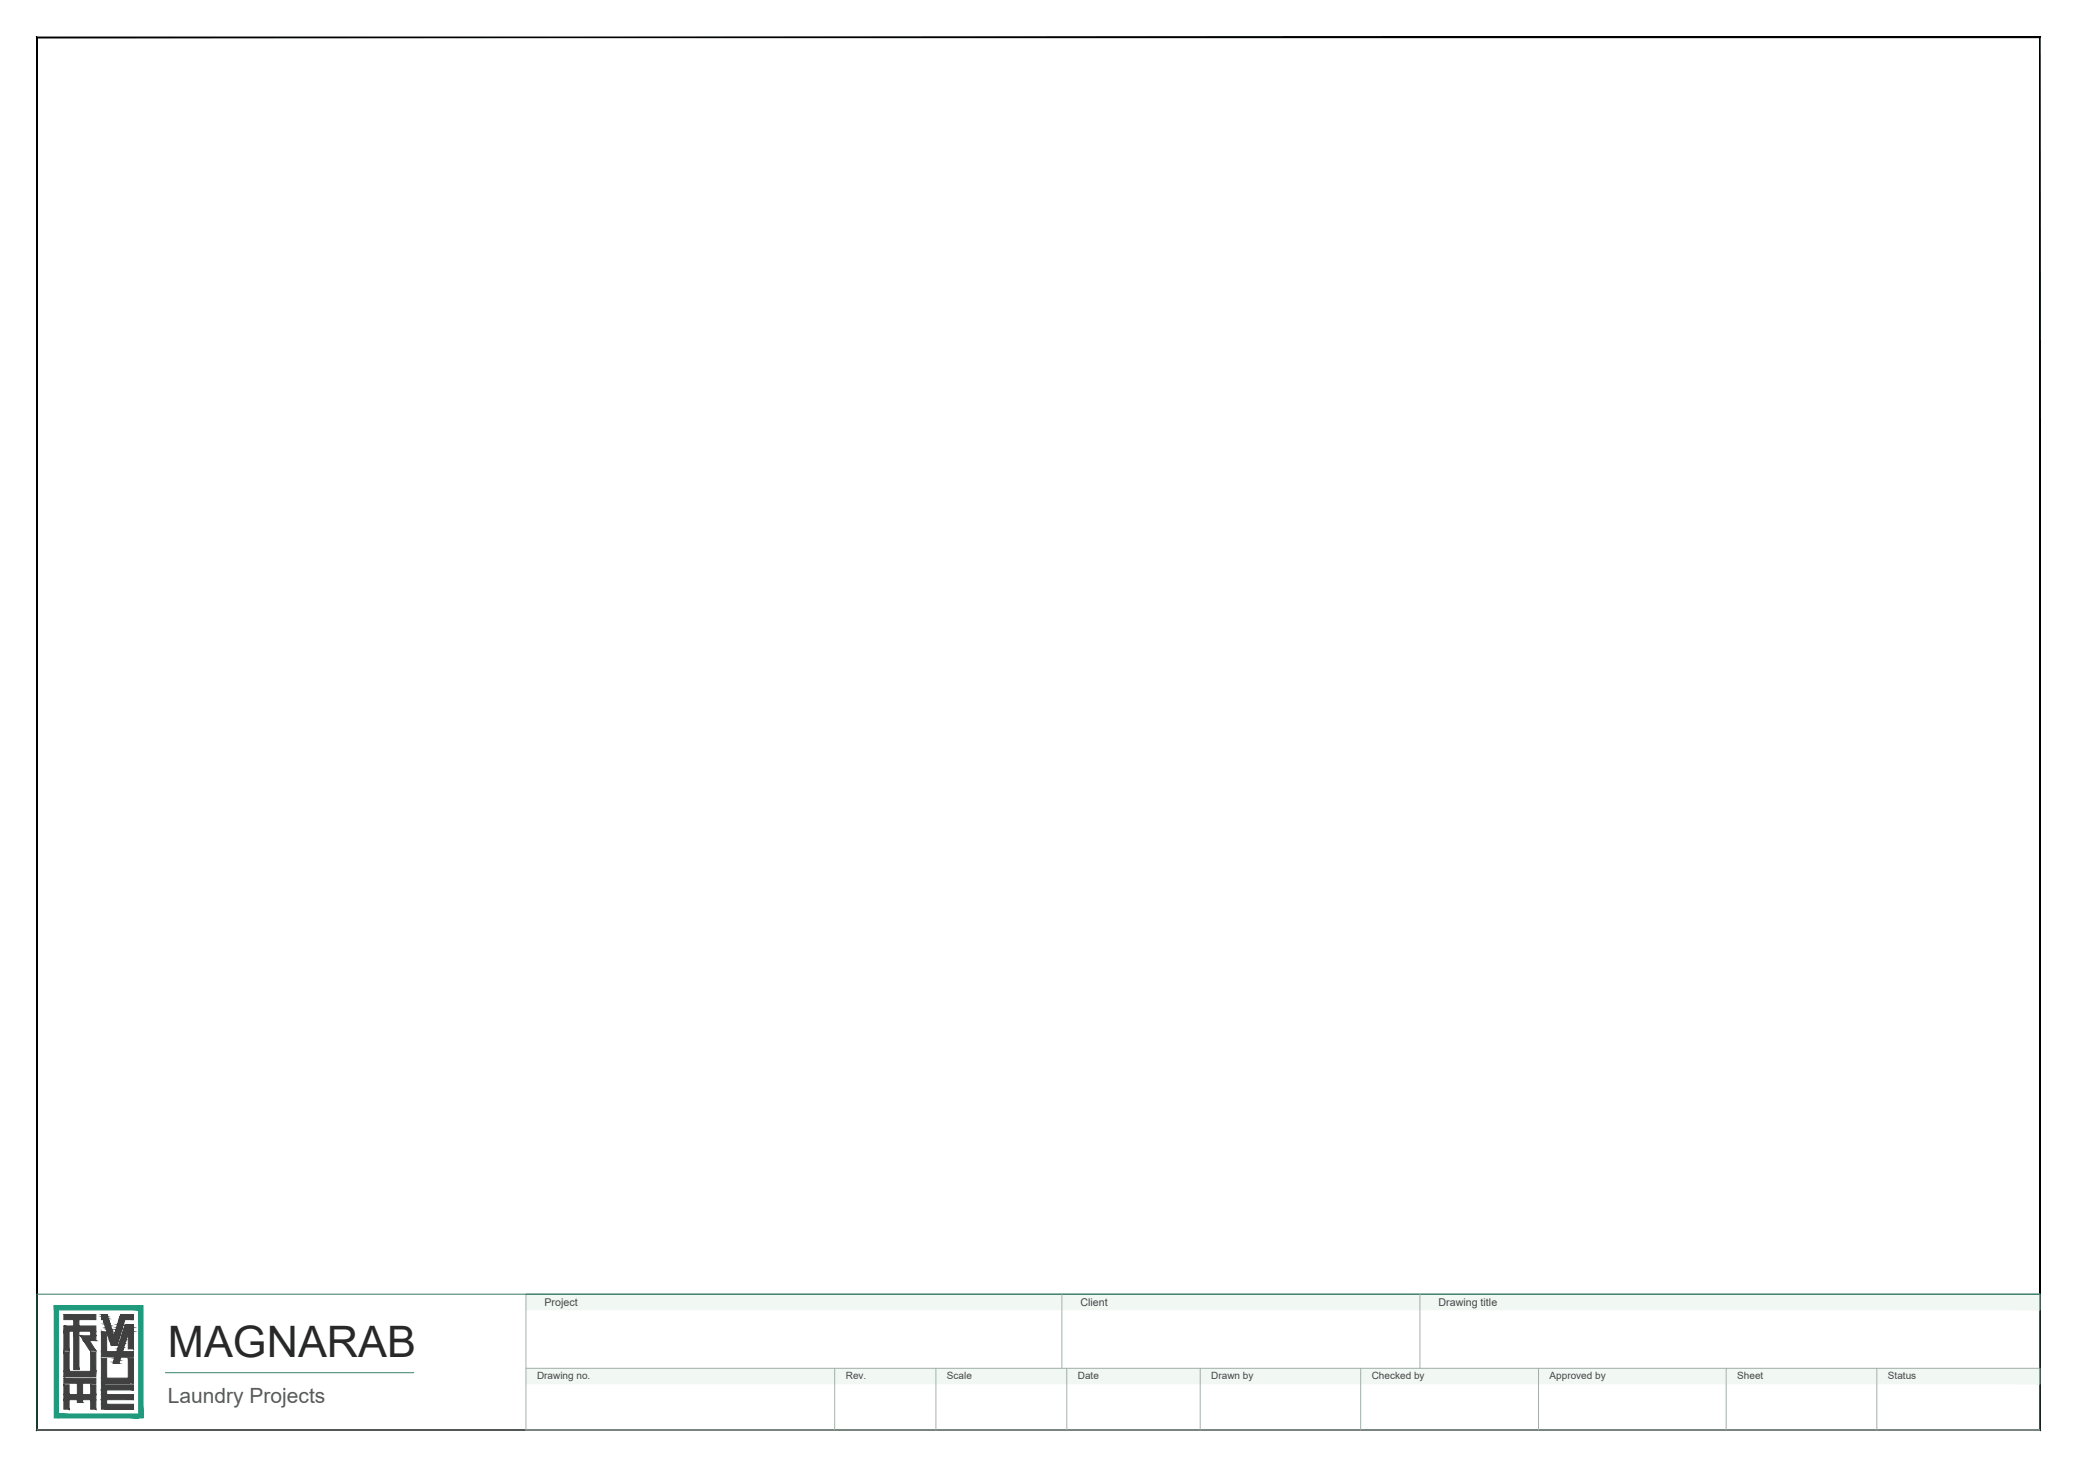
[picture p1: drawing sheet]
<svg xmlns="http://www.w3.org/2000/svg" width="841mm" height="594mm" viewBox="0 0 841 594" stroke-linecap="round" stroke-linejoin="round" font-family="sans-serif">
<!-- layer: SHEET_BORDER -->
<path d="M15.1 579l-.2 .2 810.9-.2zM14.9 579.2l810.9-.2 .3 .2zM825.8 15.3v563.7l.3 .2zM825.8 15.3l.3-.3v564.2zM15.1 15.3h810.7l.3-.3zM14.9 15h811.2l-811 .3zM14.9 15l.2 564v-563.7zM14.9 15l.2 564-.2 .2z" fill="#000" stroke="#000" stroke-width=".4"/>
<!-- layer: TB_BACKGROUND -->
<g fill="#f1f7f3" stroke="#f1f7f3" stroke-width=".4">
<path d="M213 524.1l613 6.3v-6.3zM213 524.1l613 6.3h-613z"/>
<path d="M213 554.1l613 6.3v-6.3zM213 554.1l613 6.3h-613z"/>
</g>
<!-- layer: TB_LOGO_SILVER -->
<g fill="#404040" stroke="#404040" stroke-width=".4">
<path d="M41.1 560.8l13 2.1v-2.1zM41.1 560.8l13 2.1h-13z"/>
<path d="M41.1 562.9h2.2zM41.1 562.9l2.1 .1z"/>
<path d="M41.1 563l2.1 1.6v-1.6zM41.1 563l2.1 1.6h-2.1z"/>
<path d="M41.1 564.6l2.2 .1zM41.1 564.6l2.2 .1z"/>
<path d="M41.1 564.7l13 2.1v-2.1zM41.1 564.7l13 2.1h-13z"/>
<path d="M41.1 566.8h2.2zM41.1 566.8l2.1 .1z"/>
<path d="M41.1 566.9l2.1 1.7v-1.7zM41.1 566.9l2.1 1.7h-2.1z"/>
<path d="M41.1 568.6l2.2 .1zM41.1 568.6l2.2 .1z"/>
<path d="M41.1 568.7l13 2v-2zM41.1 568.7l13 2h-13z"/>
<path d="M42.5 570.7l11.6 .1zM42.5 570.7l11.6 .1z"/>
<path d="M25.9 558.1l12.9 2.1v-2.1zM25.9 558.1l12.9 2.1h-12.9z"/>
<path d="M31.2 560.2h2.4zM31.2 560.2l2.2 .1z"/>
<path d="M36.7 560.8l2.1 3.8v-3.8zM36.7 560.8l2.1 3.8h-2.1z"/>
<path d="M31.3 560.3l2.1 4.3v-4.3zM31.3 560.3l2.1 4.3h-2.1z"/>
<path d="M25.9 560.8l2.1 3.8v-3.8zM25.9 560.8l2.1 3.8h-2.1z"/>
<path d="M36.7 564.6l2.1 .1zM36.7 564.6l2.1 .1z"/>
<path d="M31.3 564.6l2.3 .1zM31.3 564.6l2.3 .1z"/>
<path d="M25.9 564.6l2.2 .1zM25.9 564.6l2.2 .1z"/>
<path d="M25.9 564.7l12.9 2.1v-2.1zM25.9 564.7l12.9 2.1h-12.9z"/>
<path d="M36.6 566.8l2.2 .1zM36.6 566.8l2.2 .1z"/>
<path d="M31.2 566.8h2.4zM31.2 566.8l2.2 .1z"/>
<path d="M25.9 566.8h2.2zM25.9 566.8l2.1 .1z"/>
<path d="M31.3 566.9l2.1 1.1v-1.1zM31.3 566.9l2.1 1.1h-2.1z"/>
<path d="M36.7 566.9l2.1 3.8v-3.8zM36.7 566.9l2.1 3.8h-2.1z"/>
<path d="M25.9 566.9l2.1 3.8v-3.8zM25.9 566.9l2.1 3.8h-2.1z"/>
<path d="M51.9 550.2l2.2 7.8v-7.8zM51.9 550.2l2.2 7.8h-2.2z"/>
<path d="M41.1 550.2l2.1 7.8v-7.8zM41.1 550.2l2.1 7.8h-2.1z"/>
<path d="M51.9 558l2.2 .1zM51.9 558l2.2 .1z"/>
<path d="M41.1 558l2.2 .1zM41.1 558l2.2 .1z"/>
<path d="M41.1 558.1l13 1.9v-1.9zM41.1 558.1l13 1.9h-13z"/>
<path d="M41.1 560h11.6zM41.1 560l11.5 .2z"/>
<path d="M36.7 547.5l2.1 7.8v-7.8zM36.7 547.5l2.1 7.8h-2.1z"/>
<path d="M25.9 547.5l2.1 7.8v-7.8zM25.9 547.5l2.1 7.8h-2.1z"/>
<path d="M36.7 555.3h2.1zM36.6 555.3h2.2z"/>
<path d="M25.9 555.3h2.2zM25.9 555.3h2.2z"/>
<path d="M25.9 555.3l12.9 2v-2zM25.9 555.3l12.9 2h-12.9z"/>
<path d="M25.9 557.3h11.6zM25.9 557.3l11.4 .2z"/>
<path d="M41.2 532.3l2.2 .1zM41.2 532.3l2.2 .1z"/>
<path d="M48.8 532.3l5.3 .7v-.7zM48.8 532.3l5.3 .7h-5.4z"/>
<path d="M48.7 533l5.4 .2zM48.6 533.2h5.5z"/>
<path d="M41.2 532.4l2.4 .8-.2-.8zM41.2 532.4l2.4 .8h-2.4z"/>
<path d="M48.6 533.2l5.5 .2v-.2zM48.6 533.2l5.5 .2h-5.5z"/>
<path d="M48.6 533.4l5.5 .5v-.5zM48.6 533.4l5.5 .5h-5.8z"/>
<path d="M41.2 533.2l2.7 .8-.3-.8zM41.2 533.2l2.7 .8h-2.7z"/>
<path d="M48.3 533.9l5.8 .4v-.4zM48.3 533.9l5.8 .4h-5.8z"/>
<path d="M48.3 534.3l5.8 .1zM48.3 534.3l5.8 .1z"/>
<path d="M41.2 534l2.7 .4v-.4zM41.2 534l2.7 .4h-2.7z"/>
<path d="M48.3 534.4h2.2zM48.3 534.4l2.1 .1z"/>
<path d="M48.2 534.5l2.2 .3v-.3zM48.2 534.5l2.2 .3h-2.4z"/>
<path d="M41.7 534.4l2.5 .4-.3-.4zM41.7 534.4l2.5 .4h-2.2z"/>
<path d="M42 534.8l2.2 .1zM42 534.8l2.2 .1z"/>
<path d="M48 534.8l2.3 .2 .1-.2zM48 534.8l2.3 .2h-2.3z"/>
<path d="M48 535h2.3zM48 535l2.2 .1z"/>
<path d="M48 535.1h2.2zM48 535.1l2.2 .2z"/>
<path d="M42 534.9l2.2 .4v-.4zM42 534.9l2.2 .4h-2.2z"/>
<path d="M48 535.3l2.1 .2 .1-.2zM48 535.3l2.1 .2h-2.1z"/>
<path d="M42 535.3l2.3 .2zM42 535.3l2.3 .2h-2.2z"/>
<path d="M42.1 535.5l2.3 .1zM42.1 535.5l2.3 .1z"/>
<path d="M48 535.5l2.1 .4v-.4zM48 535.5l2.1 .4h-2.3z"/>
<path d="M42.2 535.6l2.2 .3v-.3zM42.2 535.6l2.2 .3h-2.2z"/>
<path d="M47.8 535.9h2.3zM47.8 535.9l2.2 .1z"/>
<path d="M42.2 535.9l2.3 .1zM42.2 535.9l2.3 .1z"/>
<path d="M42.3 536l2.3 .1zM42.3 536l2.3 .1z"/>
<path d="M42.3 536.1l2.3 .2zM42.3 536.1l2.3 .2z"/>
<path d="M47.7 536l2.3 .4v-.4zM47.7 536l2.3 .4h-2.3z"/>
<path d="M50.8 536.4l3.3 .1zM50.8 536.4l3.3 .1z"/>
<path d="M50.7 536.5l3.4 .3v-.3zM50.7 536.5l3.4 .3h-3.4z"/>
<path d="M47.7 536.4l2 .4 .3-.4zM47.7 536.4l2 .4h-2.2z"/>
<path d="M42.3 536.3l2.4 .5-.1-.5zM42.3 536.3l2.4 .5h-2.1z"/>
<path d="M42.6 536.8l2.2 .2zM42.6 536.8l2.2 .2z"/>
<path d="M42.6 537l2.2 .1zM42.6 537l2.2 .1z"/>
<path d="M47.5 536.8l2.1 .4 .1-.4zM47.5 536.8l2.1 .4h-2.1z"/>
<path d="M47.5 537.2l2.1 .2zM47.5 537.2l2.1 .2z"/>
<path d="M42.7 537.1l2.1 .3v-.3zM42.7 537.1l2.1 .3h-2.1z"/>
<path d="M42.7 537.4l2.2 .1zM42.7 537.4l2.2 .1z"/>
<path d="M50.7 536.8l3.4 .8v-.8zM50.7 536.8l3.4 .8h-3.8z"/>
<path d="M47.3 537.4l2.3 .2v-.2zM47.3 537.4l2.3 .2h-2.3z"/>
<path d="M42.7 537.5l2.2 .1zM42.7 537.5l2.2 .1z"/>
<path d="M50.3 537.6l3.8 .4v-.4zM50.3 537.6l3.8 .4h-3.8z"/>
<path d="M50.3 538l3.8 .1zM50.3 538l3.8 .1z"/>
<path d="M47.3 537.6l2 .5 .3-.5zM47.3 537.6l2 .5h-2.2z"/>
<path d="M42.8 537.6l2.4 .6-.3-.6zM42.8 537.6l2.4 .6h-2.2z"/>
<path d="M50.2 538.1l3.9 .2v-.2zM50.2 538.1l3.9 .2h-3.9z"/>
<path d="M47.1 538.1l2.2 .4v-.4zM47.1 538.1l2.2 .4h-2.2z"/>
<path d="M47.1 538.5l2 .5 .2-.5zM47.1 538.5l2 .5h-2.3z"/>
<path d="M43 538.2l2.3 .8-.1-.8zM43 538.2l2.3 .8h-2.1z"/>
<path d="M43.2 539l2.3 .1zM43.2 539l2.3 .1z"/>
<path d="M50.2 538.3l3.9 .9v-.9zM50.2 538.3l3.9 .9h-4.3z"/>
<path d="M46.8 539l2.1 .3 .2-.3zM46.8 539l2.1 .3h-2.1z"/>
<path d="M43.3 539.1l2.2 .2v-.2zM43.3 539.1l2.2 .2h-2.2z"/>
<path d="M43.3 539.3l2.2 .2zM43.3 539.3l2.2 .2z"/>
<path d="M49.8 539.2l4.3 .4v-.4zM49.8 539.2l4.3 .4h-4.3z"/>
<path d="M43.3 539.5l2.2 .1zM43.3 539.5l2.2 .1z"/>
<path d="M41.1 539.5h2.2zM41.1 539.5l2.1 .1z"/>
<path d="M49.8 539.6l4.3 .1zM49.7 539.7h4.4z"/>
<path d="M46.8 539.3l2.1 .4v-.4zM46.8 539.3l2.1 .4h-2.2z"/>
<path d="M43.4 539.6l2.2 .2zM43.4 539.6l2.2 .2h-2.2z"/>
<path d="M49.7 539.7l4.4 .2v-.2zM49.7 539.7l4.4 .2h-4.4z"/>
<path d="M46.7 539.7l2 .5 .2-.5zM46.7 539.7l2 .5h-2.3z"/>
<path d="M49.7 539.9l4.4 .4v-.4zM49.7 539.9l4.4 .4h-4.6z"/>
<path d="M43.4 539.8l2.4 .5-.2-.5zM43.4 539.8l2.4 .5h-2.1z"/>
<path d="M51.8 540.3l2.3 .1zM51.8 540.3l2.3 .1z"/>
<path d="M49.5 540.3h2.3zM49.5 540.3l2.3 .1z"/>
<path d="M46.4 540.2l2.3 .4v-.4zM46.4 540.2l2.3 .4h-2.3z"/>
<path d="M46.4 540.6h2.3zM46.4 540.6l2.2 .1z"/>
<path d="M43.7 540.3l2.2 .4-.1-.4zM43.7 540.3l2.2 .4h-2.2z"/>
<path d="M49.5 540.4l2.1 .4 .2-.4zM49.5 540.4l2.1 .4h-2.3z"/>
<path d="M43.7 540.7l2.2 .1zM43.7 540.7l2.2 .1z"/>
<path d="M46.3 540.7l2.2 .2 .1-.2zM46.3 540.7l2.2 .2h-2.2z"/>
<path d="M43.8 540.8l2.1 .3v-.3zM43.8 540.8l2.1 .3h-2.1z"/>
<path d="M49.3 540.8l2.1 .4 .2-.4zM49.3 540.8l2.1 .4h-2.1z"/>
<path d="M46.3 540.9l2.1 .3 .1-.3zM46.1 541.2l.2-.3 2.1 .3z"/>
<path d="M43.8 541.1l2.3 .1zM43.8 541.1l2.3 .1z"/>
<path d="M49.3 541.2l2.1 .1zM49.2 541.3h2.2z"/>
<path d="M43.9 541.2l4.4 .2 .1-.2zM43.9 541.2l4.4 .2h-4.3z"/>
<path d="M49.2 541.3l2.2 .2v-.2zM49.2 541.3l2.2 .2h-2.2z"/>
<path d="M44 541.4l4.3 .4v-.4zM44 541.4l4.3 .4h-4.1z"/>
<path d="M44.2 541.8h4.1zM44.2 541.8l4.1 .1z"/>
<path d="M44.2 541.9l3.8 .4 .3-.4zM44.2 541.9l3.8 .4h-3.8z"/>
<path d="M49.2 541.5l1.9 .9 .3-.9zM49.2 541.5l1.9 .9h-2.3z"/>
<path d="M44.2 542.3l3.8 .1zM44.2 542.3l3.8 .1z"/>
<path d="M48.8 542.4l2.3 .2v-.2zM48.8 542.4l2.3 .2h-2.3z"/>
<path d="M44.3 542.4l3.7 .2v-.2zM44.3 542.4l3.7 .2h-3.7z"/>
<path d="M48.8 542.6h2.3zM48.8 542.6l2.1 .2z"/>
<path d="M44.3 542.6h3.7zM44.3 542.6l3.7 .2z"/>
<path d="M48.8 542.8l2.1 .1zM48.8 542.8l2.1 .1z"/>
<path d="M44.4 542.8l3.5 .2 .1-.2zM44.4 542.8l3.5 .2h-3.5z"/>
<path d="M48.7 542.9l2.2 .3v-.3zM48.7 542.9l2.2 .3h-2.2z"/>
<path d="M44.4 543h3.5zM44.4 543l3.4 .2z"/>
<path d="M44.6 543.2l3.1 .3 .1-.3zM44.6 543.2l3.1 .3h-3z"/>
<path d="M44.7 543.5l3 .4v-.4zM44.7 543.5l3 .4h-2.9z"/>
<path d="M48.7 543.2l1.8 .8 .4-.8zM48.7 543.2l1.8 .8h-2.2z"/>
<path d="M48.3 544l2.2 .3v-.3zM48.3 544l2.2 .3h-2.2z"/>
<path d="M48.3 544.3h2.2zM48.3 544.3l2.1 .1z"/>
<path d="M44.8 543.9l2.7 .5 .2-.5zM44.8 543.9l2.7 .5h-2.6z"/>
<path d="M48.3 544.4l2.1 .1zM48.3 544.4l2.1 .1z"/>
<path d="M48.2 544.5l2.2 .3v-.3zM48.2 544.5l2.2 .3h-2.2z"/>
<path d="M44.9 544.4l2.6 .4v-.4zM44.9 544.4l2.6 .4h-2.5z"/>
<path d="M45 544.8h2.5zM45 544.8l2.3 .1z"/>
<path d="M48.2 544.8l1.9 .8 .3-.8zM48.2 544.8l1.9 .8h-2.3z"/>
<path d="M47.8 545.6l2.3 .3v-.3zM47.8 545.6l2.3 .3h-2.3z"/>
<path d="M47.8 545.9h2.3zM47.8 545.9l2.2 .1z"/>
<path d="M47.8 546l2.2 .1zM47.8 546l2.2 .1z"/>
<path d="M51.9 540.4l2.2 5.8v-5.8zM51.9 540.4l2.2 5.8h-2.2z"/>
<path d="M47.7 546.1l2.3 .3v-.3zM47.7 546.1l2.3 .3h-2.4z"/>
<path d="M47.6 546.4l2 .7 .4-.7zM47.6 546.4l2 .7h-2.1z"/>
<path d="M47.5 547.1h2.1zM47.3 547.2h2.3z"/>
<path d="M41.1 539.6l2.1 7.6v-7.6zM41.1 539.6l2.1 7.6h-2.1z"/>
<path d="M47.3 547.2l2.4 .1zM47.3 547.2l2.4 .1z"/>
<path d="M41.1 547.2l2.2 .1zM41.1 547.2l2.2 .1z"/>
<path d="M41.1 547.3l13 2v-2zM41.1 547.3l13 2h-13z"/>
<path d="M41.3 549.3l12.8 .2zM41.3 549.3l12.8 .2z"/>
<path d="M46.6 549.5h2.3zM46.6 549.5l2.2 .1z"/>
<path d="M46.7 549.6l2.1 .1zM46.6 549.7h2.2z"/>
<path d="M46.6 549.7l2.2 .2v-.2zM46.6 549.7l2.2 .2h-2.2z"/>
<path d="M46.6 549.9h2.2zM46.6 549.9l2.2 .2z"/>
<path d="M46.4 550.1l2.2 .2 .2-.2zM46.4 550.1l2.2 .2h-2.2z"/>
<path d="M46.4 550.3l2 .5 .2-.5zM46.4 550.3l2 .5h-2.2z"/>
<path d="M46.2 550.8l2.2 .2v-.2zM46.2 550.8l2.2 .2h-2.2z"/>
<path d="M46.2 551h2.2zM46.2 551l2.1 .2z"/>
<path d="M46.2 551.2l2.1 .1zM46.2 551.2l2.1 .1z"/>
<path d="M46.1 551.3l2.2 .2v-.2zM46.1 551.3l2.2 .2h-2.3z"/>
<path d="M46 551.5h2.3zM46 551.5l2.2 .2z"/>
<path d="M46 551.7l2 .5 .2-.5zM46 551.7l2 .5h-2.2z"/>
<path d="M25.9 532.3l12.9 2.1v-2.1zM25.9 532.3l12.9 2.1h-12.9z"/>
<path d="M29.7 534.4h2.4zM29.7 534.4l2.3 .1z"/>
<path d="M29.8 534.5l2.2 2.3v-2.3zM29.8 534.5l2.2 2.3h-2.2z"/>
<path d="M29.8 536.8l2.3 .2zM29.8 536.8l2.3 .2z"/>
<path d="M25.9 537l12.9 2.1v-2.1zM25.9 537l12.9 2.1h-12.9z"/>
<path d="M36.6 539.1l2.2 .1zM36.6 539.1l2.2 .1z"/>
<path d="M29.7 539.1h2.4zM29.7 539.1l2.3 .1z"/>
<path d="M25.9 539.1h2.2zM25.9 539.1l2.1 .1z"/>
<path d="M36.7 539.2l2.1 1.6v-1.6zM36.7 539.2l2.1 1.6h-2.1z"/>
<path d="M36.7 540.8l2.1 .1zM36.7 540.8l2.1 .1z"/>
<path d="M32.6 540.9l6.2 2v-2zM32.6 540.9l6.2 2h-5z"/>
<path d="M33.8 542.9h2.6zM33.8 542.9l2.5 .1z"/>
<path d="M33.9 543l4.8 3.8-2.4-3.8zM33.9 543l4.8 3.8h-2.4z"/>
<path d="M25.9 539.2l2.1 7.6v-7.6zM25.9 539.2l2.1 7.6h-2.1z"/>
<path d="M29.8 539.2l2.2 15.4v-15.4zM29.8 539.2l2.2 15.4h-2.2z"/>
</g>
<!-- layer: TB_ACCENT -->
<path d="M67 555.9h100.6" fill="none" stroke="#34846b" stroke-width=".4"/>
<!-- layer: TB_RULES -->
<g fill="none" stroke="#a2b1aa" stroke-width=".4">
<path d="M213 524.1v55M430 524.1v30M575 524.1v30M213 554.1h613M338 554.1v25M379 554.1v25M432 554.1v25M486 554.1v25M551 554.1v25M623 554.1v25M699 554.1v25M760 554.1v25"/>
<path d="M15 579.1h811"/>
</g>
<!-- layer: TB_ACCENT -->
<path d="M213 524.1h613M15 579.1v-55h811v55" fill="none" stroke="#367a63" stroke-width=".4"/>
<!-- layer: TB_LOGO_GREEN -->
<g fill="#1f9a7d" stroke="#1f9a7d" stroke-width=".4">
<path d="M22 528.7l1.7 45.5h-1.7zM22 528.7l1.7 45.5v-45.5z"/>
<path d="M56.2 528.7l1.7 45.5h-1.7zM56.2 528.7l1.7 45.5v-45.5z"/>
<path d="M23.7 572.6l32.5 1.6h-32.5zM23.7 572.6l32.5 1.6v-1.6z"/>
<path d="M23.7 528.7l32.5 1.8h-32.5zM23.7 528.7l32.5 1.8v-1.8z"/>
</g>
<text font-size="17.6" fill="#282828" x="68" y="549.5">MAGNARAB</text>
<text font-size="8.5" fill="#5a5a5a" x="68" y="568">Laundry Projects</text>
<g font-size="4.3" fill="#414a46">
<text x="220.5" y="528.8">Project</text>
<text x="437.5" y="528.8">Client</text>
<text x="582.5" y="528.8">Drawing title</text>
</g>
<g font-size="4.1" fill="#414a46">
<text x="217.5" y="558.6">Drawing no.</text>
<text x="342.5" y="558.6">Rev.</text>
<text x="383.5" y="558.6">Scale</text>
<text x="436.5" y="558.6">Date</text>
<text x="490.5" y="558.6">Drawn by</text>
<text x="555.5" y="558.6">Checked by</text>
<text x="627.5" y="558.6">Approved by</text>
<text x="703.5" y="558.6">Sheet</text>
<text x="764.5" y="558.6">Status</text>
</g>
</svg>
